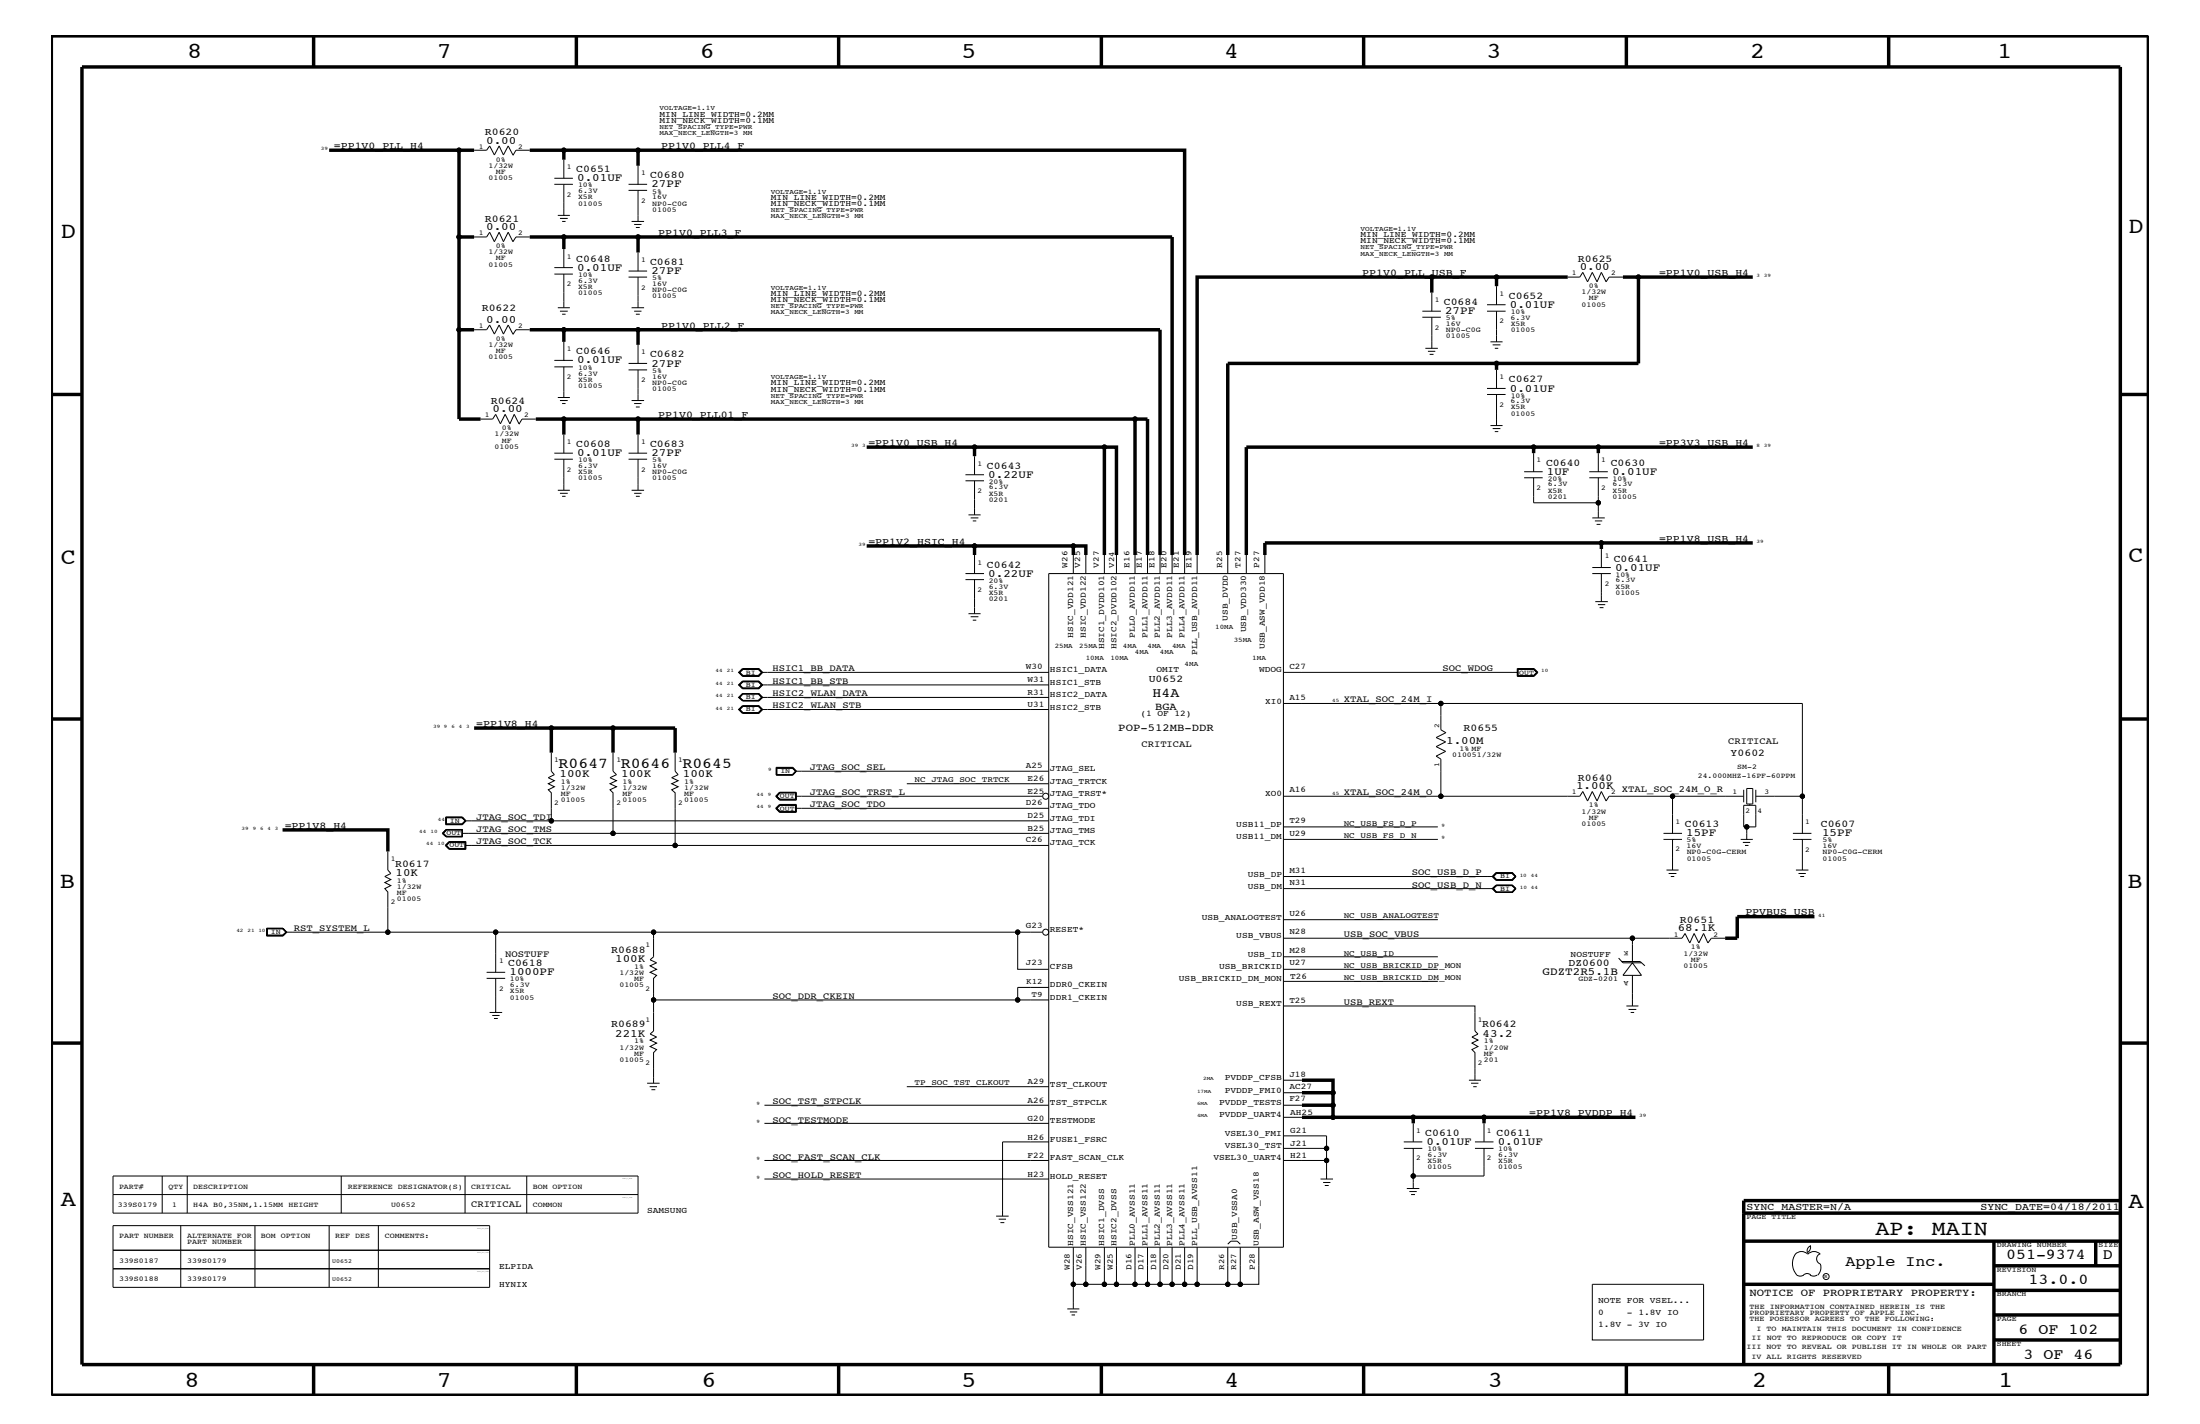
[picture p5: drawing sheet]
<svg xmlns="http://www.w3.org/2000/svg" width="432mm" height="279mm" viewBox="0 0 432 279" stroke-linecap="round" stroke-linejoin="round" font-family="sans-serif">
<g fill="none" stroke="#000" stroke-width=".2">
<path d="M93.1 29.5h2.4l.6-.9 .9 1.8 1-1.8 .8 1.8 .9-1.8 1 1.8M104 29.5h-2.7l-.6 1M108.8 36.2h3.6M108.8 35h3.6M110.7 31.3v3.7M110.7 36.2v6.1M123.4 36.2h3.6M123.4 37.4h3.6M125.2 32.5v3.7M125.2 37.4v6M93.1 46.5h2.4l.6-.9 .9 1.8 1-1.8 .8 1.8 .9-1.8 1 1.8 .6-.9h2.7M108.8 53.8h3.6"/>
<path d="M108.8 52.5h3.6M109.5 42.3h2.4M109.9 42.9h1.5M110.3 43.4h.7M110.7 48.9v3.6M110.7 53.8v6.6M123.4 53.2h3.6M123.4 54.4h3.6M124 43.4h2.4M124.5 44h1.4M124.8 44.6h.8M125.2 49.5v3.7"/>
<path d="M125.2 54.4v6M281 57.4v3.7M291.9 59.8h3.6M293.7 56.1v3.7M307.7 54.4h2.4l.6-1 .9 1.9 .9-1.9 1 1.9 .8-1.9 .9 1.9 .6-.9h2.7M93.1 64.7h2.4l.6-.9 .9 1.7 1-1.7 .8 1.7 .9-1.7 1 1.7M104 64.7h-2.7l-.6 .9M108.8 72h3.6M108.8 70.7h3.6M109.5 60.4h2.4M109.5 78h2.4M109.9 78.6h1.5"/>
<path d="M109.9 61.1h1.5M110.3 79.2h.7M110.3 61.7h.7M110.7 67.1v3.6M110.7 72v6M123.4 71.3h3.6M123.4 72.6h3.6M124 78.6h2.4M124 60.4h2.4M124.5 79.2h1.4M124.5 61.1h1.4M124.8 79.9h.8"/>
<path d="M124.8 61.7h.8M125.2 67.7v3.6M125.2 72.6v6M279.2 61.1h3.6M279.2 62.2h3.6M279.8 68.3h2.4M280.3 68.9h1.4M280.6 69.5h.8M281 62.2v6.1M291.9 61.1h3.6M291.9 77.4h3.6M291.9 76.2h3.6"/>
<path d="M292.5 67.1h2.4M293 67.7h1.5M293.4 68.3h.7M293.7 61.1v6M293.7 72.6v3.6M293.7 77.4v6.1M94.3 82.2h2.4l.6-.9 .9 1.9 1-1.9 .9 1.9 .8-1.9 1 1.9M105.2 82.2h-2.7l-.6 1M108.8 90.1h3.6M108.8 88.9h3.6M109.5 96.2h2.4M109.9 96.8h1.5"/>
<path d="M110.3 97.4h.7M110.7 85.3v3.6M110.7 90.1v6.1M123.4 88.9h3.6M123.4 90.1h3.6M124 96.2h2.4M124.5 96.8h1.4M124.8 97.4h.8M125.2 85.3v3.6M125.2 90.1v6.1M189.5 94.3h3.6M189.5 93.2h3.6"/>
<path d="M191.3 89.5v3.7M191.3 94.3v6.7M292.5 83.5h2.4M293 84.1h1.5M293.4 84.7h.7M299.1 93.7h3.7M299.1 92.6h3.7M301 88.9v3.7M301 93.7v5h12.7M311.9 93.7h3.7M311.9 92.6h3.7M313.7 88.9v3.7"/>
<path d="M313.7 93.7v7.9M189.5 113.7h3.6M189.5 112.5h3.6M190.1 101h2.4M190.5 101.6h1.5M190.9 102.2h.7M191.3 108.9v3.6M191.3 113.7v6.7M205.8 112.5h46.1v132.2h-46.1zM210.7 108.9v3.6M213.1 108.9v3.6M216.8 108.9v3.6"/>
<path d="M219.1 108.9v3.6M222.8 108.9v3.6M225.2 108.9v3.6M227.7 108.9v3.6M230.1 108.9v3.6M232.5 108.9v3.6M235 108.9v3.6M241 108.9v3.6M244.6 108.9v3.6M248.3 108.9v3.6M312.5 112.5h3.7M312.5 111.4h3.7"/>
<path d="M312.5 101.6h2.5M313 102.2h1.5M313.1 118h2.5M313.4 102.9h.7M313.6 118.6h1.5M314 119.2h.7M314.3 107.7v3.7M314.3 112.5v5.5M145 131.9l.7-.7h3.2l.8 .7-.8 .8h-3.2zM145 134.4l.7-.8h3.2l.8 .8-.8 .7h-3.2zM145 131.9l.8-.6h3.1l.7 .6-.7 .8h-3.1zM145.1 131.9l.7-.6h3.1l.6 .6-.6 .7h-3.1z"/>
<path d="M145.7 136.1h3.2l.8 .7-.8 .7h-3.2l-.7-.7zM145.7 138.4h3.2l.8 .8-.8 .8h-3.2l-.7-.8zM145.8 131.3h3.1l.5 .6h56.4M145.8 136.2h3.1l.5 .6h56.4M145.8 131.3l-.6 .6 .6 .6h3.1l.5-.6M145.8 133.7h3.1l.7 .7-.7 .7h-3.1M145.8 133.7l-.8 .7 .8 .7M145.8 133.7l-.7 .7 .7 .7M145.8 136.1h3.1l.7 .7-.7 .7h-3.1l-.8-.7zM145.8 136.2l-.7 .6 .7 .6M145.8 136.2l-.6 .6 .6 .6M145.8 138.5h3.1l.7 .7-.7 .7h-3.1"/>
<path d="M145.8 138.5l-.8 .7 .8 .7M145.8 138.5l-.7 .7 .7 .7M145.8 133.7h3.1l.6 .7-.6 .7h-3.1M145.8 136.2h3.1l.6 .6-.6 .6h-3.1M145.8 138.5h3.1l.6 .7-.6 .7h-3.1M149.4 134.4l-.5 .6h-3.1l-.6-.6 .6-.6h3.1l.5 .6h56.4M149.4 136.8l-.5 .6h-3.1M190.1 120.4h2.4M190.5 121h1.5M190.9 121.7h.7M205.8 139.2h-56.4l-.5-.6h-3.1l-.6 .6 .6 .6h3.1l.5-.6M251.9 138h30.9v5.2l1 .6"/>
<path d="M251.9 131.9h46.1M282.8 138h71v25.5M297.8 131.2h3.3l.8 .7-.8 .8h-3.3zM297.9 132.7v-1.4h3.1l.8 .6-.8 .8M297.9 131.3h3.1M298 131.3v1.2h3l.6-.6-.6-.6M301 131.3l.7 .6-.7 .7h-3.1M108.2 147.7v3.6l.6 .7-1.2 .6 1.2 .6-1.2 .6 1.2 .6-1.2 .6 .6 .6v5.5h97.6M120.3 147.7v3.6l.7 .7-1.3 .6 1.3 .6-1.3 .6 1.3 .6-1.3 .6 .6 .6v7.9h85.5M132.5 147.7v3.6l.6 .7-1.3 .6 1.3 .6-1.3 .6 1.3 .6-1.3 .6 .7 .6v10.3h73.3M152.2 156.2l.8-.7h3.3v1.5h-3.3zM152.3 150.6h3.3l.7 .7-.7 .8h-3.3z"/>
<path d="M152.4 152h3.1M152.4 150.7h3.1M152.4 158.6l.7-.6h3v1.3h-3zM152.5 150.7v1.3M153 157.8h3.3v1.6h-3.3l-.8-.8zM153 155.5l-.7 .7 .7 .7h3.2v-1.4M153.1 155.6l-.7 .6 .7 .6M153.1 158l-.6 .6 .6 .6h3M153.1 155.6l-.6 .6 .6 .6M153.1 155.6h3v1.2h-3M155.5 150.7l.7 .6-.7 .7M155.5 150.7l.6 .6"/>
<path d="M156.1 151.3l-.6 .7M156.1 158.6h49.7M156.1 151.3h49.7M156.1 156.2h48.5M156.2 159.4v-1.5h-3.2l-.7 .7 .7 .8M156.3 151.3l-.8 .8M156.3 151.3l-.8-.7h-3.1v1.5M178 153.8h27.8M251.9 156.2h30.9M283.7 143.8l-1.8 .9 1.8 .9-1.8 .9 1.8 .9-1.8 1 .9 .5v7.3h27.3l.6-.9 .9 1.9 .9-1.9 1 1.9 .8-1.9 .9 1.9 .6-1h26.4M328.3 156.2v7.3M342.2 158h2.4v4.2h-2.4z"/>
<path d="M342.2 155v2.4M342.8 154.7h1.2v3.1h-1.2zM343.4 157.8v.2M344.6 155v2.4M344.6 156.2h9.2M76.1 167.1v3.6l.6 .7-1.2 .6 1.2 .6-1.2 .6 1.2 .6-1.2 .6 .6 .6v7.9h21.2M87.4 165.9l.7-.8h3.3v1.5h-3.3zM87.5 165.9l.6-.7h3.3v1.4h-3.3zM87.5 160.3h3.3l.6 .8-.6 .7h-3.3zM87.6 162.8l-.8 .7 .8 .7M87.6 162.8l-.7 .7 .7 .7M87.6 162.8h3.2v1.4h-3.2"/>
<path d="M87.6 162.8l-.6 .7 .6 .6M87.6 160.5h3.1l.6 .6-.6 .5h-3.1zM87.6 162.8h3.1v1.3h-3.1M88.2 165.2l-.6 .7 .6 .7M90.7 160.4h-3.1v1.3h3.1M90.7 160.4l.7 .7-.7 .6M90.7 160.4l.7 .7M90.7 163.5h29.6M91.3 165.9h41.2M91.3 161.1h16.9M91.3 165.2v1.4M91.3 165.3h-3.1l-.6 .6 .6 .6h3.1"/>
<path d="M91.4 161.1l-.7 .6M251.9 172h41.2M251.9 164.7h30.3M251.9 174.4h41.2M251.9 162.2h30.3M293 172l.7-.7h3.1l.7 .7-.7 .7h-3.1zM293.1 172l.6-.6h3.1l.6 .6-.6 .6h-3.1zM293.6 171.2h3.2l.7 .8M293.6 171.2h3.3l.6 .8M293.6 173.7h3.2l.7 .7M293.6 173.7h3.3l.6 .7M293.6 171.2l-.6 .8 .6 .7h3.2l.7-.7"/>
<path d="M293.6 171.2l-.7 .8 .7 .7h3.3l.6-.7M293.6 173.7l-.7 .7 .7 .7M293.6 173.7l-.6 .7 .6 .7M293.7 173.8h3.1l.6 .6-.6 .6h-3.1M293.7 173.8l-.7 .6 .7 .6M293.7 173.8l-.6 .6 .6 .6M293.7 173.8h3.1l.7 .6-.7 .6h-3.1M297.5 174.4l-.7 .7h-3.2M297.5 174.4l-.6 .7h-3.3M326.5 164.7h3.6M326.5 163.5h3.6M327.1 170.7h2.4"/>
<path d="M327.5 171.4h1.5M327.9 172h.7M328.3 164.7v6M341.7 164.7h2.3M342.1 165.3h1.4M342.5 165.9h.7M342.8 162.2v2.5M351.9 164.7h3.6M351.9 163.5h3.6M352.5 170.7h2.4M353 171.4h1.4M353.3 172h.8"/>
<path d="M353.8 164.7v6M52.3 182.1h3.2l.8 .8-.8 .8h-3.2zM52.4 182.2h3.1l.6 .7-.6 .6h-3.1zM52.5 182.2v1.3M55.5 182.2l.6 .7M55.5 182.1l.7 .8-.7 .7h-3.2M56.1 182.9h20M56.1 182.9l-.6 .6M95.5 190.8h3.7M95.5 192h3.7M96.1 198.7h2.5M96.6 199.2h1.4"/>
<path d="M96.9 199.8h.8M97.3 192v6.7M128.3 196.2h77.5M128.3 182.9h-31v7.9M199.7 182.9h-71.4v4.8l-.7 .6 1.3 .6-1.3 .6 1.3 .7-1.3 .6 1.3 .6-.6 .6v10.3l-.7 .6 1.3 .6-1.3 .6 1.3 .6-1.3 .6 1.3 .6-.6 .6v6M204.6 182.9h-4.9v7.3h6.1M205.8 193.7h-6.1v2.5M251.9 197.4h37.6v4.9l.6 .6-1.2 .6 1.2 .6-1.2 .6 1.2 .6-1.2 .6 .6 .6v5.4M251.9 184.1h68.5M251.9 187.7h30.3M251.9 192.6h30.3M251.9 190.2h30.3"/>
<path d="M251.9 180.4h30.3M317.7 188l.8 .9h3.7M318.3 188.7h3.6l1 .8M319.2 197.4h2.4M319.6 198.1h1.6M320.1 198.7h.6M320.4 191.4v6M320.4 188.9l1.8 2.5h-3.7zM338.6 184.1h-2.7l-.7 .9-.8-1.8-1 1.8-.9-1.8-.8 1.8-1-1.8-.6 .9h-9.7v4.6M127 212.5h2.5M127.5 213.2h1.5M127.9 213.8h.7"/>
<path d="M150 216.9h55.8M178 213.2h27.8M251.9 211.9h3.6M251.9 216.9h3.6M251.9 214.4h3.6M251.9 219.2h3.6M288.3 211.9h2.4M288.7 212.5h1.5M289.2 213.2h.6M22.2 234.4h103M22.2 230.7h103v7.3h-103zM31.8 230.7v7.3"/>
<path d="M36.7 230.7v7.3M67 230.7v7.3M91.3 230.7v7.3M103.4 230.7v7.3M150 220.4h55.8M150 231.3h55.8M150 227.7h55.8M195.5 238.6h2.5M196 239.2h1.5M196.4 239.9h.7M205.8 224.1h-9v14.5M251.9 227.7h8.5v3.6"/>
<path d="M251.9 225.3h8.5v2.4M251.9 222.9h8.5v2.4M259.2 231.3h2.4M259.7 232h1.4M260 232.6h.8M275.5 225.3h3.7M275.5 224.1h3.7M276.1 233.2h2.5M276.6 233.8h1.5M277 234.4h.7M277.4 220.4v3.7M277.4 225.3v7.9"/>
<path d="M289.5 225.3h3.6M289.5 224.1h3.6M291.3 220.4v3.7M291.3 225.3v5.4h-13.9M22.2 240.5h73.9v12.1h-73.9zM22.2 248.9h73.9M22.2 245.3h73.9M35.5 240.5v12.1M50 240.5v12.1M64.6 240.5v12.1M74.3 240.5v12.1M209.5 256.8h2.3"/>
<path d="M210 257.4h1.4M210.3 258h.7M210.7 244.7v12.1M213.1 244.7v7.3h-2.4M213.1 252h3.7M216.8 244.7v7.3h2.3v-7.3M222.8 244.7v7.3h-3.7M222.8 252h2.4M225.2 244.7v7.3h2.5v-7.3M227.7 252h2.4M230.1 244.7v7.3h2.4v-7.3M232.5 252h2.5"/>
<path d="M235 244.7v7.3h6v-7.3M241 244.1l.6-.6h1.2l.6 .6M243.4 244.7v7.3h-2.4M247.1 244.7v7.3h-3.7M312.5 252h21.9v10.9h-21.9zM352.4 246.1a1.72 1.72 0 0 1 2.4 0 1.69 1.69 0 0 1 2.5 0M352.4 246a3.3 3.3 0 0 0 .3 4.1M352.6 250.2l.7 .2 .7-.2M354 250.2l.7-.3 .7 .3M355.3 250.2l.7 .2 .7-.2M355.3 244.4l.1 .3a1.18 1.18 0 0 1-.6 1M355.4 244.4a.99 .99 0 0 0-.6 1.4"/>
<path d="M357.2 246a1.04 1.04 0 0 0-.6 1 1.04 1.04 0 0 0 .6 1l.2 .7a2.11 2.11 0 0 1-.6 1.5"/>
<circle cx="90.1" cy="29.5" r=".42"/>
<circle cx="110.7" cy="29.5" r=".42"/>
<circle cx="125.2" cy="29.5" r=".42"/>
<circle cx="90.1" cy="46.5" r=".42"/>
<circle cx="110.7" cy="46.5" r=".42"/>
<circle cx="125.2" cy="46.5" r=".42"/>
<circle cx="281" cy="54.4" r=".42"/>
<circle cx="293.7" cy="54.4" r=".42"/>
<circle cx="321.6" cy="54.4" r=".42"/>
<circle cx="90.1" cy="64.7" r=".42"/>
<circle cx="110.7" cy="64.7" r=".42"/>
<circle cx="125.2" cy="64.7" r=".42"/>
<circle cx="293.7" cy="71.3" r=".42"/>
<circle cx="110.7" cy="82.2" r=".42"/>
<circle cx="125.2" cy="82.2" r=".42"/>
<circle cx="191.3" cy="87.7" r=".42"/>
<circle cx="216.8" cy="87.7" r=".42"/>
<circle cx="222.8" cy="82.2" r=".42"/>
<circle cx="301" cy="87.7" r=".42"/>
<circle cx="313.7" cy="87.7" r=".42"/>
<circle cx="313.7" cy="98.7" r=".42"/>
<circle cx="191.3" cy="107.1" r=".42"/>
<circle cx="210.7" cy="107.1" r=".42"/>
<circle cx="314.3" cy="106.5" r=".42"/>
<circle cx="282.8" cy="138" r=".42"/>
<circle cx="108.2" cy="142.9" r=".42"/>
<circle cx="120.3" cy="142.9" r=".42"/>
<circle cx="205.2" cy="156.2" r=".59"/>
<circle cx="282.8" cy="156.2" r=".42"/>
<circle cx="328.3" cy="156.2" r=".42"/>
<circle cx="353.8" cy="156.2" r=".42"/>
<circle cx="108.2" cy="161.1" r=".42"/>
<circle cx="120.3" cy="163.5" r=".42"/>
<circle cx="132.5" cy="165.9" r=".42"/>
<circle cx="342.8" cy="162.2" r=".42"/>
<circle cx="76.1" cy="182.9" r=".42"/>
<circle cx="97.3" cy="182.9" r=".42"/>
<circle cx="128.3" cy="182.9" r=".42"/>
<circle cx="128.3" cy="196.2" r=".42"/>
<circle cx="199.7" cy="182.9" r=".42"/>
<circle cx="199.7" cy="196.2" r=".42"/>
<circle cx="205.2" cy="182.9" r=".59"/>
<circle cx="320.4" cy="184.1" r=".42"/>
<circle cx="261.6" cy="216.9" r=".42"/>
<circle cx="261.6" cy="214.4" r=".42"/>
<circle cx="261.6" cy="219.2" r=".42"/>
<circle cx="277.4" cy="219.2" r=".42"/>
<circle cx="291.3" cy="219.2" r=".42"/>
<circle cx="260.4" cy="225.3" r=".42"/>
<circle cx="260.4" cy="227.7" r=".42"/>
<circle cx="277.4" cy="230.7" r=".42"/>
<circle cx="210.7" cy="252" r=".42"/>
<circle cx="213.1" cy="252" r=".42"/>
<circle cx="216.8" cy="252" r=".42"/>
<circle cx="219.1" cy="252" r=".42"/>
<circle cx="222.8" cy="252" r=".42"/>
<circle cx="225.2" cy="252" r=".42"/>
<circle cx="227.7" cy="252" r=".42"/>
<circle cx="230.1" cy="252" r=".42"/>
<circle cx="232.5" cy="252" r=".42"/>
<circle cx="235" cy="252" r=".42"/>
<circle cx="241" cy="252" r=".42"/>
<circle cx="243.4" cy="252" r=".42"/>
<circle cx="358.4" cy="250.5" r=".59"/>
</g>
<g fill="none" stroke="#000" stroke-width=".68" stroke-linecap="butt">
<path d="M10.1 7h411.6v266.8h-411.6zM16.1 13.1h400.1v254.6h-400.1zM61.6 7v6.1M113.1 7v6.1M164.6 7v6.1M216.2 7v6.1M267.6 7v6.1M319.2 7v6.1M370.7 7v6.1M64.6 29.5h28.5M90.1 29.5v17h3M104 29.5h6.7"/>
<path d="M110.7 31.3v-1.8h14.5v3M125.2 29.5h107.3v79.4M90.1 46.5v18.2h3M104 46.5h6.7M110.7 46.5v2.4M110.7 46.5h14.5v3M125.2 46.5h104.9v62.4M281 54.4h-46v54.5M293.7 54.4h-12.7v3M307.7 54.4h-14v1.7M318.5 54.4h3.1M344 54.4h-22.4v16.9h-27.9v1.3"/>
<path d="M10.1 77.4h6M90.1 64.7v17.5h4.2M104 64.7h6.7M110.7 64.7v2.4M110.7 64.7h14.5v3M125.2 64.7h102.5v44.2M293.7 71.3h-52.7v37.6M416.2 77.4h5.5M105.2 82.2h5.5v3.1M110.7 82.2h14.5M170.1 87.7h21.2v1.8M191.3 87.7h25.5"/>
<path d="M222.8 82.2h-97.6v3.1M301 87.7h-56.4v21.2M313.7 87.7h-12.7v1.2M344 87.7h-30.3v1.2M170.1 107.1h21.2v1.8M191.3 107.1h19.4M210.7 108.9v-1.8h2.4v1.8M216.8 108.9v-21.2h2.3v21.2M222.8 108.9v-26.7h2.4v26.7M314.3 106.5v1.2M344 106.5h-95.7v2.4M10.1 141.1h6"/>
<path d="M93.1 142.9h15.1v4.8M108.2 142.9h12.1v4.8M120.3 142.9h12.2v4.8M416.2 141.1h5.5M55.5 162.8h20.6v4.3M356.1 179.9h-15.1v4.2h-2.4M10.1 204.7h6M255.5 216.9h6.1v2.3M255.5 214.4h6.1v2.5M255.5 219.2h65.5M255.5 211.9h6.1v2.5M277.4 219.2v1.2"/>
<path d="M291.3 219.2v1.2M416.2 204.7h5.5M342.2 238h74M416.2 235.6h-74v32.1M342.2 252h49.2M342.2 243.5h74M391.4 248.4h24.8M391.4 243.5v24.2M391.4 258h24.8M391.4 253.2h24.8M411.3 243.5v4.9M61.6 267.7v6.1"/>
<path d="M113.1 267.7v6.1M164.6 267.7v6.1M216.2 268v5.8M267.6 267.7v6.1M319.2 267.7v6.1M370.7 267.7v6.1M391.4 262.9h24.8"/>
</g>
<g fill="#000">
<circle cx="90.1" cy="29.5" r=".42"/>
<circle cx="110.7" cy="29.5" r=".42"/>
<circle cx="125.2" cy="29.5" r=".42"/>
<circle cx="90.1" cy="46.5" r=".42"/>
<circle cx="110.7" cy="46.5" r=".42"/>
<circle cx="125.2" cy="46.5" r=".42"/>
<circle cx="281" cy="54.4" r=".42"/>
<circle cx="293.7" cy="54.4" r=".42"/>
<circle cx="321.6" cy="54.4" r=".42"/>
<circle cx="90.1" cy="64.7" r=".42"/>
<circle cx="110.7" cy="64.7" r=".42"/>
<circle cx="125.2" cy="64.7" r=".42"/>
<circle cx="293.7" cy="71.3" r=".42"/>
<circle cx="110.7" cy="82.2" r=".42"/>
<circle cx="125.2" cy="82.2" r=".42"/>
<circle cx="191.3" cy="87.7" r=".42"/>
<circle cx="216.7" cy="87.7" r=".42"/>
<circle cx="222.8" cy="82.2" r=".42"/>
<circle cx="301" cy="87.7" r=".42"/>
<circle cx="313.7" cy="87.7" r=".42"/>
<circle cx="313.7" cy="98.7" r=".42"/>
<circle cx="191.3" cy="107.1" r=".42"/>
<circle cx="210.7" cy="107.1" r=".42"/>
<circle cx="314.3" cy="106.5" r=".42"/>
<circle cx="282.8" cy="138" r=".42"/>
<circle cx="108.2" cy="142.9" r=".42"/>
<circle cx="120.3" cy="142.9" r=".42"/>
<circle cx="282.8" cy="156.2" r=".42"/>
<circle cx="328.3" cy="156.2" r=".42"/>
<circle cx="353.7" cy="156.2" r=".42"/>
<circle cx="108.2" cy="161.1" r=".42"/>
<circle cx="120.3" cy="163.5" r=".42"/>
<circle cx="132.5" cy="165.9" r=".42"/>
<circle cx="342.8" cy="162.2" r=".42"/>
<circle cx="76.1" cy="182.9" r=".42"/>
<circle cx="97.3" cy="182.9" r=".42"/>
<circle cx="128.3" cy="196.2" r=".42"/>
<circle cx="128.3" cy="182.9" r=".42"/>
<circle cx="199.7" cy="182.9" r=".42"/>
<circle cx="199.7" cy="196.2" r=".42"/>
<circle cx="320.4" cy="184.1" r=".42"/>
<circle cx="261.6" cy="219.2" r=".42"/>
<circle cx="261.6" cy="216.9" r=".42"/>
<circle cx="261.6" cy="214.4" r=".42"/>
<circle cx="277.4" cy="219.2" r=".42"/>
<circle cx="291.3" cy="219.2" r=".42"/>
<circle cx="260.3" cy="225.3" r=".42"/>
<circle cx="260.3" cy="227.7" r=".42"/>
<circle cx="277.4" cy="230.7" r=".42"/>
<circle cx="210.7" cy="252" r=".42"/>
<circle cx="213.1" cy="252" r=".42"/>
<circle cx="216.7" cy="252" r=".42"/>
<circle cx="219.1" cy="252" r=".42"/>
<circle cx="222.8" cy="252" r=".42"/>
<circle cx="225.2" cy="252" r=".42"/>
<circle cx="227.7" cy="252" r=".42"/>
<circle cx="230" cy="252" r=".42"/>
<circle cx="232.5" cy="252" r=".42"/>
<circle cx="234.9" cy="252" r=".42"/>
<circle cx="241" cy="252" r=".42"/>
<circle cx="243.4" cy="252" r=".42"/>
</g>
<g font-size="4.5">
<text x="36.7" y="11.5">8</text>
<text x="85.8" y="11.5">7</text>
<text x="137.3" y="11.5">6</text>
<text x="188.7" y="11.5">5</text>
<text x="240.3" y="11.5">4</text>
<text x="291.8" y="11.5">3</text>
<text x="343.5" y="11.5">2</text>
<text x="392" y="11.5">1</text>
<text x="11.9" y="46.8">D</text>
<text x="417.7" y="45.7">D</text>
<text x="11.9" y="110.6">C</text>
<text x="417.7" y="110.3">C</text>
<text x="11.8" y="174.3">B</text>
<text x="417.6" y="174.2">B</text>
<text x="11.9" y="236.7">A</text>
<text x="417.7" y="237.1">A</text>
<text x="36.2" y="272.1">8</text>
<text x="85.8" y="272.1">7</text>
<text x="137.7" y="272.1">6</text>
<text x="188.7" y="272.1">5</text>
<text x="240.4" y="272.1">4</text>
<text x="292" y="272.1">3</text>
<text x="343.9" y="272.1">2</text>
<text x="392.2" y="272.1">1</text>
</g>
<text font-size="4.1" x="368.1" y="242.3">AP: MAIN</text>
<g font-size="3">
<text x="109.6" y="150.7">R0647</text>
<text x="121.8" y="150.7">R0646</text>
<text x="133.9" y="150.7">R0645</text>
<text x="362.2" y="248.4">Apple Inc.</text>
<text x="393.7" y="247.1">051-9374</text>
<text x="398.1" y="252">13.0.0</text>
<text x="412.7" y="247.1">D</text>
<text x="396.2" y="261.6">6 OF 102</text>
<text x="397.2" y="266.6">3 OF 46</text>
</g>
<text font-size="2.6" x="226.2" y="136.8">H4A</text>
<g font-size="2.2">
<text x="95.4" y="28.2">0.00</text>
<text x="113.3" y="35.6">0.01UF</text>
<text x="127.8" y="36.8">27PF</text>
<text x="95.4" y="45.2">0.00</text>
<text x="113.3" y="53.2">0.01UF</text>
<text x="127.8" y="53.8">27PF</text>
<text x="310" y="53">0.00</text>
<text x="95.4" y="63.4">0.00</text>
<text x="283.6" y="61.7">27PF</text>
<text x="296.3" y="60.4">0.01UF</text>
<text x="113.3" y="71.3">0.01UF</text>
<text x="127.8" y="72">27PF</text>
<text x="296.3" y="76.8">0.01UF</text>
<text x="96.7" y="80.9">0.00</text>
<text x="113.3" y="89.5">0.01UF</text>
<text x="127.8" y="89.5">27PF</text>
<text x="194" y="93.8">0.22UF</text>
<text x="303.6" y="93.2">1UF</text>
<text x="316.4" y="93.2">0.01UF</text>
<text x="194" y="113.1">0.22UF</text>
<text x="317" y="112">0.01UF</text>
<text x="283.8" y="146">1.00M</text>
<text x="109.8" y="152.4">100K</text>
<text x="121.9" y="152.4">100K</text>
<text x="134" y="152.4">100K</text>
<text x="309.3" y="154.9">1.00K</text>
<text x="331" y="164.1">15PF</text>
<text x="357.6" y="164.1">15PF</text>
<text x="77.6" y="171.8">10K</text>
<text x="329.3" y="182.7">68.1K</text>
<text x="100" y="191.4">1000PF</text>
<text x="120.7" y="188.8">100K</text>
<text x="302.8" y="191.2">GDZT2R5.1B</text>
<text x="120.7" y="203.4">221K</text>
<text x="291" y="203.4">43.2</text>
<text x="280" y="224.7">0.01UF</text>
<text x="294" y="224.7">0.01UF</text>
</g>
<g font-size="2.1">
<text x="219.5" y="143.4">POP-512MB-DDR</text>
<text x="226.7" y="139.2">BGA</text>
<text x="343.4" y="254.4">NOTICE OF PROPRIETARY PROPERTY:</text>
</g>
<g font-size="2">
<text x="65.5" y="29.3">=PP1V0_PLL_H4</text>
<text x="95.2" y="26.5">R0620</text>
<text x="129.8" y="29.3">PP1V0_PLL4_F</text>
<text x="113.1" y="33.7">C0651</text>
<text x="127.6" y="35">C0680</text>
<text x="95.2" y="43.5">R0621</text>
<text x="129.2" y="46.3">PP1V0_PLL3_F</text>
<text x="113.1" y="51.3">C0648</text>
<text x="127.6" y="51.9">C0681</text>
<text x="309.7" y="51.3">R0625</text>
<text x="267.4" y="54.1">PP1V0_PLL_USB_F</text>
<text x="283.4" y="59.8">C0684</text>
<text x="296.2" y="58.6">C0652</text>
<text x="325.6" y="54.1">=PP1V0_USB_H4</text>
<text x="94.6" y="61.1">R0622</text>
<text x="129.8" y="64.5">PP1V0_PLL2_F</text>
<text x="113.1" y="69.5">C0646</text>
<text x="127.6" y="70.1">C0682</text>
<text x="296.2" y="75">C0627</text>
<text x="96.4" y="79.2">R0624</text>
<text x="129.2" y="82">PP1V0_PLL01_F</text>
<text x="113.1" y="87.7">C0608</text>
<text x="127.6" y="87.7">C0683</text>
<text x="170.4" y="87.5">=PP1V0_USB_H4</text>
<text x="325.6" y="87.5">=PP3V3_USB_H4</text>
<text x="193.7" y="92">C0643</text>
<text x="303.4" y="91.4">C0640</text>
<text x="316.1" y="91.4">C0630</text>
<text x="170.4" y="106.9">=PP1V2_HSIC_H4</text>
<text x="325.6" y="106.3">=PP1V8_USB_H4</text>
<text x="193.7" y="111.4">C0642</text>
<text x="316.7" y="110.2">C0641</text>
<text x="225.5" y="133.8">U0652</text>
<text x="93.5" y="142.6">=PP1V8_H4</text>
<text x="287.3" y="143.5">R0655</text>
<text x="339.7" y="148.3">Y0602</text>
<text x="309.7" y="153.2">R0640</text>
<text x="55.9" y="162.7">=PP1V8_H4</text>
<text x="330.7" y="162.2">C0613</text>
<text x="357.4" y="162.2">C0607</text>
<text x="77.6" y="170">R0617</text>
<text x="342.6" y="179.6">PPVBUS_USB</text>
<text x="329.7" y="181">R0651</text>
<text x="99.7" y="189.5">C0618</text>
<text x="120" y="187">R0688</text>
<text x="307.8" y="189.5">DZ0600</text>
<text x="120" y="201.5">R0689</text>
<text x="290.9" y="201.5">R0642</text>
<text x="300.1" y="219">=PP1V8_PVDDP_H4</text>
<text x="279.7" y="222.9">C0610</text>
<text x="293.7" y="222.9">C0611</text>
<text x="342.8" y="237.4">SYNC_MASTER=N/A</text>
<text x="388.7" y="237.4">SYNC_DATE=04/18/2011</text>
</g>
<g font-size="1.9">
<text x="151.6" y="131.7">HSIC1_BB_DATA</text>
<text x="283.1" y="131.7">SOC_WDOG</text>
<text x="151.6" y="134.1">HSIC1_BB_STB</text>
<text x="151.6" y="136.6">HSIC2_WLAN_DATA</text>
<text x="263.7" y="137.8">XTAL_SOC_24M_I</text>
<text x="151.6" y="139">HSIC2_WLAN_STB</text>
<text x="224" y="146.5">CRITICAL</text>
<text x="339.2" y="145.9">CRITICAL</text>
<text x="158.9" y="151.1">JTAG_SOC_SEL</text>
<text x="158.9" y="156">JTAG_SOC_TRST_L</text>
<text x="263.7" y="156">XTAL_SOC_24M_O</text>
<text x="318.3" y="155.4">XTAL_SOC_24M_O_R</text>
<text x="93.5" y="160.8">JTAG_SOC_TDI</text>
<text x="158.9" y="158.4">JTAG_SOC_TDO</text>
<text x="93.5" y="163.3">JTAG_SOC_TMS</text>
<text x="93.5" y="165.6">JTAG_SOC_TCK</text>
<text x="277.1" y="171.7">SOC_USB_D_P</text>
<text x="277.1" y="174.2">SOC_USB_D_N</text>
<text x="57.7" y="182.7">RST_SYSTEM_L</text>
<text x="263.7" y="183.8">USB_SOC_VBUS</text>
<text x="99.1" y="187.7">NOSTUFF</text>
<text x="151.6" y="195.9">SOC_DDR_CKEIN</text>
<text x="263.7" y="197.2">USB_REXT</text>
<text x="151.6" y="220.2">SOC_TESTMODE</text>
<text x="151.6" y="216.6">SOC_TST_STPCLK</text>
<text x="151.6" y="227.5">SOC_FAST_SCAN_CLK</text>
<text x="151.6" y="231.1">SOC_HOLD_RESET</text>
<text x="92.5" y="236.8">CRITICAL</text>
</g>
<g font-size="1.7">
<text x="129.5" y="22.9">MIN_LINE_WIDTH=0.2MM</text>
<text x="129.5" y="24.1">MIN_NECK_WIDTH=0.1MM</text>
<text x="151.3" y="40.4">MIN_NECK_WIDTH=0.1MM</text>
<text x="151.3" y="39.2">MIN_LINE_WIDTH=0.2MM</text>
<text x="267" y="47.7">MIN_NECK_WIDTH=0.1MM</text>
<text x="267" y="46.5">MIN_LINE_WIDTH=0.2MM</text>
<text x="151.3" y="59.2">MIN_NECK_WIDTH=0.1MM</text>
<text x="151.3" y="58">MIN_LINE_WIDTH=0.2MM</text>
<text x="151.3" y="75.6">MIN_LINE_WIDTH=0.2MM</text>
<text x="151.3" y="76.8">MIN_NECK_WIDTH=0.1MM</text>
<text x="209.5" y="111.4" transform="rotate(-90 209.5 111.4)">W26</text>
<text x="212" y="111.4" transform="rotate(-90 212 111.4)">V25</text>
<text x="215.6" y="111.4" transform="rotate(-90 215.6 111.4)">V27</text>
<text x="221.7" y="111.4" transform="rotate(-90 221.7 111.4)">E16</text>
<text x="224.1" y="111.4" transform="rotate(-90 224.1 111.4)">E17</text>
<text x="226.6" y="111.4" transform="rotate(-90 226.6 111.4)">E18</text>
<text x="228.9" y="111.4" transform="rotate(-90 228.9 111.4)">E20</text>
<text x="231.4" y="111.4" transform="rotate(-90 231.4 111.4)">E21</text>
<text x="233.8" y="111.4" transform="rotate(-90 233.8 111.4)">E19</text>
<text x="239.9" y="111.4" transform="rotate(-90 239.9 111.4)">R25</text>
<text x="243.5" y="111.4" transform="rotate(-90 243.5 111.4)">T27</text>
<text x="247.1" y="111.4" transform="rotate(-90 247.1 111.4)">P27</text>
<text x="210.7" y="125.2" transform="rotate(-90 210.7 125.2)">HSIC_VDD121</text>
<text x="213.1" y="125.2" transform="rotate(-90 213.1 125.2)">HSIC_VDD122</text>
<text x="222.8" y="125.2" transform="rotate(-90 222.8 125.2)">PLL0_AVDD11</text>
<text x="225.2" y="125.2" transform="rotate(-90 225.2 125.2)">PLL1_AVDD11</text>
<text x="227.7" y="125.2" transform="rotate(-90 227.7 125.2)">PLL2_AVDD11</text>
<text x="230" y="125.2" transform="rotate(-90 230 125.2)">PLL3_AVDD11</text>
<text x="232.5" y="125.2" transform="rotate(-90 232.5 125.2)">PLL4_AVDD11</text>
<text x="241" y="121.8" transform="rotate(-90 241 121.8)">USB_DVDD</text>
<text x="244.6" y="124.1" transform="rotate(-90 244.6 124.1)">USB_VDD330</text>
<text x="201.3" y="131.3">W30</text>
<text x="206.1" y="131.9">HSIC1_DATA</text>
<text x="216.7" y="127.4" transform="rotate(-90 216.7 127.4)">HSIC1_DVDD101</text>
<text x="219.1" y="127.4" transform="rotate(-90 219.1 127.4)">HSIC2_DVDD102</text>
<text x="227" y="131.9">OMIT</text>
<text x="234.9" y="128.6" transform="rotate(-90 234.9 128.6)">PLL_USB_AVDD11</text>
<text x="247.1" y="131.9">WDOG</text>
<text x="248.2" y="127.4" transform="rotate(-90 248.2 127.4)">USB_ASW_VDD18</text>
<text x="253.1" y="131.3">C27</text>
<text x="201.7" y="133.9">W31</text>
<text x="201.7" y="136.3">R31</text>
<text x="206.1" y="136.8">HSIC2_DATA</text>
<text x="206.1" y="134.4">HSIC1_STB</text>
<text x="253.1" y="137.3">A15</text>
<text x="201.7" y="138.7">U31</text>
<text x="206.1" y="139.2">HSIC2_STB</text>
<text x="223.8" y="140.4">(1 OF 12)</text>
<text x="248.3" y="138">XI0</text>
<text x="201.3" y="150.7">A25</text>
<text x="201.7" y="153.3">E26</text>
<text x="201.7" y="155.7">E25</text>
<text x="206.1" y="153.8">JTAG_TRTCK</text>
<text x="206.1" y="151.3">JTAG_SEL</text>
<text x="253.1" y="155.5">A16</text>
<text x="201.3" y="157.9">D26</text>
<text x="201.7" y="160.6">D25</text>
<text x="206.1" y="156.2">JTAG_TRST*</text>
<text x="206.1" y="158.6">JTAG_TDO</text>
<text x="206.1" y="161.1">JTAG_TDI</text>
<text x="248.3" y="156.2">XO0</text>
<text x="253.1" y="161.6">T29</text>
<text x="201.3" y="165.2">C26</text>
<text x="201.7" y="163">B25</text>
<text x="206.1" y="163.5">JTAG_TMS</text>
<text x="206.1" y="165.9">JTAG_TCK</text>
<text x="242.7" y="162.2">USB11_DP</text>
<text x="242.7" y="164.7">USB11_DM</text>
<text x="253.1" y="163.9">U29</text>
<text x="244.9" y="172">USB_DP</text>
<text x="253.1" y="171.2">M31</text>
<text x="253.1" y="173.7">N31</text>
<text x="244.9" y="174.4">USB_DM</text>
<text x="253.1" y="179.7">U26</text>
<text x="201.3" y="182.1">G23</text>
<text x="206.1" y="182.9">RESET*</text>
<text x="235.9" y="180.5">USB_ANALOGTEST</text>
<text x="242.7" y="184.1">USB_VBUS</text>
<text x="253.1" y="183.3">N28</text>
<text x="201.3" y="189.4">J23</text>
<text x="206.1" y="190.2">CFSB</text>
<text x="239.3" y="190.2">USB_BRICKID</text>
<text x="244.9" y="187.7">USB_ID</text>
<text x="253.1" y="189.4">U27</text>
<text x="253.1" y="187">M28</text>
<text x="308.3" y="187.7">NOSTUFF</text>
<text x="206.1" y="196.2">DDR1_CKEIN</text>
<text x="206.1" y="193.7">DDR0_CKEIN</text>
<text x="231.4" y="192.6">USB_BRICKID_DM_MON</text>
<text x="242.7" y="197.4">USB_REXT</text>
<text x="253.1" y="196.7">T25</text>
<text x="253.2" y="192.1">T26</text>
<text x="201.7" y="212.7">A29</text>
<text x="206.1" y="213.2">TST_CLKOUT</text>
<text x="240.4" y="214.4">PVDDP_FMI0</text>
<text x="240.4" y="211.9">PVDDP_CFSB</text>
<text x="253.1" y="211.3">J18</text>
<text x="253.1" y="213.6">AC27</text>
<text x="201.7" y="216.4">A26</text>
<text x="201.7" y="220">G20</text>
<text x="206.1" y="216.9">TST_STPCLK</text>
<text x="206.1" y="220.4">TESTMODE</text>
<text x="239.3" y="219.2">PVDDP_UART4</text>
<text x="239.3" y="216.9">PVDDP_TESTS</text>
<text x="253.1" y="216.1">F27</text>
<text x="253.2" y="218.7">AH25</text>
<text x="201.7" y="223.6">H26</text>
<text x="201.7" y="227.3">F22</text>
<text x="206.1" y="227.7">FAST_SCAN_CLK</text>
<text x="206.1" y="224.1">FUSE1_FSRC</text>
<text x="238.2" y="227.7">VSEL30_UART4</text>
<text x="240.4" y="225.3">VSEL30_TST</text>
<text x="240.4" y="222.9">VSEL30_FMI</text>
<text x="253.2" y="227.3">H21</text>
<text x="253.2" y="224.8">J21</text>
<text x="253.2" y="222.4">G21</text>
<text x="201.7" y="230.9">H23</text>
<text x="206.1" y="231.3">HOLD_RESET</text>
<text x="127" y="238">SAMSUNG</text>
<text x="210.7" y="244.5" transform="rotate(-90 210.7 244.5)">HSIC_VSS121</text>
<text x="213.1" y="244.5" transform="rotate(-90 213.1 244.5)">HSIC_VSS122</text>
<text x="216.7" y="244.5" transform="rotate(-90 216.7 244.5)">HSIC1_DVSS</text>
<text x="219.1" y="244.5" transform="rotate(-90 219.1 244.5)">HSIC2_DVSS</text>
<text x="222.8" y="244.5" transform="rotate(-90 222.8 244.5)">PLL0_AVSS11</text>
<text x="225.2" y="244.5" transform="rotate(-90 225.2 244.5)">PLL1_AVSS11</text>
<text x="227.7" y="244.5" transform="rotate(-90 227.7 244.5)">PLL2_AVSS11</text>
<text x="230" y="244.5" transform="rotate(-90 230 244.5)">PLL3_AVSS11</text>
<text x="232.5" y="244.5" transform="rotate(-90 232.5 244.5)">PLL4_AVSS11</text>
<text x="234.9" y="244.5" transform="rotate(-90 234.9 244.5)">PLL_USB_AVSS11</text>
<text x="242.8" y="243.3" transform="rotate(-90 242.8 243.3)">USB_VSSA0</text>
<text x="247.1" y="244.5" transform="rotate(-90 247.1 244.5)">USB_ASW_VSS18</text>
<text x="98" y="248.9">ELPIDA</text>
<text x="210" y="249.2" transform="rotate(-90 210 249.2)">W28</text>
<text x="212.3" y="249.2" transform="rotate(-90 212.3 249.2)">V26</text>
<text x="216" y="249.2" transform="rotate(-90 216 249.2)">W29</text>
<text x="218.4" y="249.2" transform="rotate(-90 218.4 249.2)">W25</text>
<text x="222.1" y="249.2" transform="rotate(-90 222.1 249.2)">D16</text>
<text x="224.5" y="249.2" transform="rotate(-90 224.5 249.2)">D17</text>
<text x="226.9" y="249.2" transform="rotate(-90 226.9 249.2)">D18</text>
<text x="229.4" y="249.2" transform="rotate(-90 229.4 249.2)">D20</text>
<text x="231.7" y="249.2" transform="rotate(-90 231.7 249.2)">D21</text>
<text x="234.2" y="249.2" transform="rotate(-90 234.2 249.2)">D19</text>
<text x="246.3" y="249.2" transform="rotate(-90 246.3 249.2)">P28</text>
<text x="98" y="252.6">HYNIX</text>
<text x="313.7" y="255.6">NOTE FOR VSEL...</text>
<text x="313.7" y="258">0</text>
<text x="313.7" y="260.5">1.8V - 3V IO</text>
<text x="319.3" y="258">- 1.8V IO</text>
</g>
<g font-size="1.6">
<text x="218.7" y="111.4" transform="rotate(-90 218.7 111.4)">V24</text>
<text x="179.5" y="153.5">NC_JTAG_SOC_TRTCK</text>
<text x="263.7" y="162">NC_USB_FS_D_P</text>
<text x="263.7" y="164.5">NC_USB_FS_D_N</text>
<text x="263.7" y="180.2">NC_USB_ANALOGTEST</text>
<text x="263.7" y="189.9">NC_USB_BRICKID_DP_MON</text>
<text x="263.7" y="187.5">NC_USB_ID</text>
<text x="201.4" y="193.1">K12</text>
<text x="202.4" y="195.5">T9</text>
<text x="263.7" y="192.3">NC_USB_BRICKID_DM_MON</text>
<text x="179.5" y="213">TP_SOC_TST_CLKOUT</text>
<text x="240.3" y="249.1" transform="rotate(-90 240.3 249.1)">R26</text>
<text x="242.7" y="249.1" transform="rotate(-90 242.7 249.1)">R27</text>
</g>
<g font-size="1.4">
<text x="129.5" y="21.6">VOLTAGE=1.1V</text>
<text x="94" y="29.2">1</text>
<text x="101.7" y="29.2">2</text>
<text x="129.5" y="26.5">MAX_NECK_LENGTH=3 MM</text>
<text x="129.5" y="25.3">NET_SPACING_TYPE=PWR</text>
<text x="95.9" y="35.3">01005</text>
<text x="95.9" y="32.9">1/32W</text>
<text x="97.3" y="31.7">0%</text>
<text x="97.3" y="34.1">MF</text>
<text x="111.3" y="33.1">1</text>
<text x="125.8" y="34.4">1</text>
<text x="111.3" y="38.6">2</text>
<text x="113.5" y="39.1">X5R</text>
<text x="113.5" y="37.9">6.3V</text>
<text x="113.5" y="36.8">10%</text>
<text x="113.5" y="40.3">01005</text>
<text x="125.8" y="39.8">2</text>
<text x="128" y="39.1">16V</text>
<text x="128" y="38">5%</text>
<text x="128" y="40.3">NP0-C0G</text>
<text x="128" y="41.5">01005</text>
<text x="151.3" y="41.7">NET_SPACING_TYPE=PWR</text>
<text x="151.3" y="38">VOLTAGE=1.1V</text>
<text x="94" y="46.2">1</text>
<text x="101.7" y="46.2">2</text>
<text x="151.3" y="42.9">MAX_NECK_LENGTH=3 MM</text>
<text x="267" y="45.3">VOLTAGE=1.1V</text>
<text x="95.9" y="49.9">1/32W</text>
<text x="95.9" y="52.4">01005</text>
<text x="97.3" y="51.1">MF</text>
<text x="97.3" y="48.7">0%</text>
<text x="111.3" y="50.7">1</text>
<text x="125.8" y="51.3">1</text>
<text x="267" y="48.9">NET_SPACING_TYPE=PWR</text>
<text x="267" y="50.1">MAX_NECK_LENGTH=3 MM</text>
<text x="111.3" y="56.2">2</text>
<text x="113.5" y="55.5">6.3V</text>
<text x="113.5" y="56.7">X5R</text>
<text x="113.5" y="54.4">10%</text>
<text x="113.5" y="57.9">01005</text>
<text x="125.8" y="56.8">2</text>
<text x="128" y="56.1">16V</text>
<text x="128" y="55">5%</text>
<text x="128" y="57.3">NP0-C0G</text>
<text x="128" y="58.5">01005</text>
<text x="151.3" y="56.8">VOLTAGE=1.1V</text>
<text x="281.6" y="59.2">1</text>
<text x="294.3" y="58">1</text>
<text x="308.5" y="54">1</text>
<text x="310.4" y="57.8">1/32W</text>
<text x="311.9" y="59">MF</text>
<text x="311.9" y="56.6">0%</text>
<text x="316.2" y="54">2</text>
<text x="94" y="64.3">1</text>
<text x="101.7" y="64.3">2</text>
<text x="151.3" y="60.4">NET_SPACING_TYPE=PWR</text>
<text x="151.3" y="61.7">MAX_NECK_LENGTH=3 MM</text>
<text x="281.6" y="64.7">2</text>
<text x="283.8" y="62.9">5%</text>
<text x="283.8" y="65.1">NP0-C0G</text>
<text x="283.8" y="64">16V</text>
<text x="294.3" y="63.4">2</text>
<text x="296.5" y="62.8">6.3V</text>
<text x="296.5" y="61.7">10%</text>
<text x="296.5" y="64">X5R</text>
<text x="296.5" y="65.1">01005</text>
<text x="310.4" y="60.2">01005</text>
<text x="95.9" y="70.5">01005</text>
<text x="95.9" y="68.1">1/32W</text>
<text x="97.3" y="69.3">MF</text>
<text x="97.3" y="66.8">0%</text>
<text x="111.3" y="68.9">1</text>
<text x="125.8" y="69.5">1</text>
<text x="283.8" y="66.4">01005</text>
<text x="111.3" y="74.4">2</text>
<text x="113.5" y="74.9">X5R</text>
<text x="113.5" y="72.6">10%</text>
<text x="113.5" y="73.7">6.3V</text>
<text x="113.5" y="76.1">01005</text>
<text x="125.8" y="75">2</text>
<text x="128" y="74.3">16V</text>
<text x="128" y="73.2">5%</text>
<text x="128" y="75.5">NP0-C0G</text>
<text x="128" y="76.7">01005</text>
<text x="151.3" y="74.4">VOLTAGE=1.1V</text>
<text x="294.3" y="74.4">1</text>
<text x="95.2" y="81.9">1</text>
<text x="102.9" y="81.9">2</text>
<text x="151.3" y="78">NET_SPACING_TYPE=PWR</text>
<text x="151.3" y="79.2">MAX_NECK_LENGTH=3 MM</text>
<text x="294.3" y="79.9">2</text>
<text x="296.5" y="79.1">6.3V</text>
<text x="296.5" y="78">10%</text>
<text x="296.5" y="80.3">X5R</text>
<text x="296.5" y="81.6">01005</text>
<text x="97.1" y="88.1">01005</text>
<text x="97.1" y="85.6">1/32W</text>
<text x="98.5" y="84.4">0%</text>
<text x="98.5" y="86.9">MF</text>
<text x="111.3" y="87.1">1</text>
<text x="125.8" y="87.1">1</text>
<text x="111.3" y="92.6">2</text>
<text x="113.5" y="90.7">10%</text>
<text x="113.5" y="93.1">X5R</text>
<text x="113.5" y="91.8">6.3V</text>
<text x="113.5" y="94.3">01005</text>
<text x="125.8" y="92.6">2</text>
<text x="128" y="91.8">16V</text>
<text x="128" y="90.7">5%</text>
<text x="128" y="93.1">NP0-C0G</text>
<text x="128" y="94.3">01005</text>
<text x="191.9" y="91.4">1</text>
<text x="194.1" y="95">20%</text>
<text x="301.6" y="90.7">1</text>
<text x="303.8" y="95.4">6.3V</text>
<text x="303.8" y="94.3">20%</text>
<text x="314.3" y="90.7">1</text>
<text x="316.5" y="94.3">10%</text>
<text x="316.5" y="95.4">6.3V</text>
<text x="191.9" y="96.8">2</text>
<text x="194.1" y="96">6.3V</text>
<text x="194.1" y="98.5">0201</text>
<text x="194.1" y="97.3">X5R</text>
<text x="301.6" y="96.2">2</text>
<text x="303.8" y="97.9">0201</text>
<text x="303.8" y="96.7">X5R</text>
<text x="314.3" y="96.2">2</text>
<text x="316.5" y="96.7">X5R</text>
<text x="316.5" y="97.9">01005</text>
<text x="191.9" y="110.8">1</text>
<text x="315" y="109.5">1</text>
<text x="317.1" y="113.1">10%</text>
<text x="191.9" y="116.2">2</text>
<text x="194.1" y="117.9">0201</text>
<text x="194.1" y="115.5">6.3V</text>
<text x="194.1" y="116.7">X5R</text>
<text x="194.1" y="114.4">20%</text>
<text x="315" y="115">2</text>
<text x="317.1" y="115.5">X5R</text>
<text x="317.1" y="114.2">6.3V</text>
<text x="317.1" y="116.7">01005</text>
<text x="238.5" y="123.5">10MA</text>
<text x="242.1" y="125.9">35MA</text>
<text x="207" y="127.1">25MA</text>
<text x="211.8" y="127.1">25MA</text>
<text x="213.1" y="129.6">10MA</text>
<text x="217.9" y="129.6">10MA</text>
<text x="220.4" y="127.1">4MA</text>
<text x="222.8" y="128.3">4MA</text>
<text x="225.2" y="127.1">4MA</text>
<text x="227.7" y="128.3">4MA</text>
<text x="230" y="127.1">4MA</text>
<text x="232.5" y="130.8">4MA</text>
<text x="245.8" y="129.6">1MA</text>
<text x="146.4" y="132.4">BI</text>
<text x="146.4" y="134.7">BI</text>
<text x="146.4" y="137.2">BI</text>
<text x="298.2" y="132.4">OUT</text>
<text x="146.4" y="139.6">BI</text>
<text x="282.4" y="142.8" transform="rotate(-90 282.4 142.8)">2</text>
<text x="108.8" y="149.5">1</text>
<text x="121" y="149.5">1</text>
<text x="133.1" y="149.5">1</text>
<text x="285" y="148.5">010051/32W</text>
<text x="286.5" y="147.3">1% MF</text>
<text x="110.1" y="153.8">1%</text>
<text x="110.1" y="155">1/32W</text>
<text x="122.2" y="153.8">1%</text>
<text x="122.2" y="155">1/32W</text>
<text x="134.3" y="153.8">1%</text>
<text x="134.3" y="155">1/32W</text>
<text x="153.2" y="151.8">IN</text>
<text x="282.4" y="150.5" transform="rotate(-90 282.4 150.5)">1</text>
<text x="308.5" y="155.8">1</text>
<text x="316.2" y="155.8">2</text>
<text x="333.2" y="152.7">24.000MHZ-16PF-60PPM</text>
<text x="340.1" y="155.8">1</text>
<text x="341" y="150.9">SM-2</text>
<text x="346.3" y="155.8">3</text>
<text x="88.3" y="161.4">IN</text>
<text x="108.8" y="158">2</text>
<text x="110.1" y="156.2">MF</text>
<text x="110.1" y="157.4">01005</text>
<text x="121" y="158">2</text>
<text x="122.2" y="156.2">MF</text>
<text x="122.2" y="157.4">01005</text>
<text x="133.1" y="158">2</text>
<text x="134.3" y="156.2">MF</text>
<text x="134.3" y="157.4">01005</text>
<text x="153.1" y="159">OUT</text>
<text x="153.1" y="156.6">OUT</text>
<text x="310.4" y="162">01005</text>
<text x="310.4" y="159.6">1/32W</text>
<text x="311.9" y="160.8">MF</text>
<text x="311.9" y="158.4">1%</text>
<text x="328.8" y="161.7">1</text>
<text x="342.6" y="159.5">2</text>
<text x="345" y="159.5">4</text>
<text x="354.3" y="161.7">1</text>
<text x="87.6" y="163.9">OUT</text>
<text x="88.2" y="166.2">OUT</text>
<text x="328.8" y="167.1">2</text>
<text x="331" y="165.3">5%</text>
<text x="331" y="166.4">16V</text>
<text x="331" y="167.6">NP0-C0G-CERM</text>
<text x="354.3" y="167.1">2</text>
<text x="357.7" y="167.6">NP0-C0G-CERM</text>
<text x="357.7" y="165.3">5%</text>
<text x="357.7" y="166.4">16V</text>
<text x="76.7" y="168.9">1</text>
<text x="77.9" y="173.2">1%</text>
<text x="294.5" y="172.3">BI</text>
<text x="331" y="168.9">01005</text>
<text x="357.7" y="168.9">01005</text>
<text x="76.7" y="177.4">2</text>
<text x="77.9" y="175.6">MF</text>
<text x="77.9" y="176.8">01005</text>
<text x="77.9" y="174.4">1/32W</text>
<text x="294.5" y="174.8">BI</text>
<text x="53.2" y="183.2">IN</text>
<text x="126.7" y="185.9">1</text>
<text x="328.5" y="183.8">1</text>
<text x="336.3" y="183.8">2</text>
<text x="98" y="188.9">1</text>
<text x="121.6" y="191.4">1/32W</text>
<text x="124.5" y="190.2">1%</text>
<text x="319.7" y="186.5" transform="rotate(-180 319.7 186.5)">K</text>
<text x="330.4" y="189.9">01005</text>
<text x="330.4" y="187.5">1/32W</text>
<text x="331.9" y="186.3">1%</text>
<text x="331.9" y="188.7">MF</text>
<text x="98" y="194.4">2</text>
<text x="100.1" y="192.6">10%</text>
<text x="100.1" y="194.8">X5R</text>
<text x="100.1" y="193.7">6.3V</text>
<text x="100.1" y="196.1">01005</text>
<text x="121.6" y="193.7">01005</text>
<text x="124.5" y="192.6">MF</text>
<text x="126.7" y="194.4">2</text>
<text x="309.8" y="192.6">GDZ-0201</text>
<text x="319.7" y="192.6" transform="rotate(-180 319.7 192.6)">A</text>
<text x="126.7" y="200.4">1</text>
<text x="290.1" y="200.4">1</text>
<text x="121.6" y="208.3">01005</text>
<text x="121.6" y="205.9">1/32W</text>
<text x="124.5" y="207.1">MF</text>
<text x="124.5" y="204.7">1%</text>
<text x="126.7" y="208.9">2</text>
<text x="290.1" y="208.9">2</text>
<text x="291.3" y="204.7">1%</text>
<text x="291.3" y="207.1">MF</text>
<text x="291.3" y="208.3">201</text>
<text x="291.3" y="205.9">1/20W</text>
<text x="278" y="227.7">2</text>
<text x="278" y="222.3">1</text>
<text x="280.2" y="227">6.3V</text>
<text x="280.2" y="225.9">10%</text>
<text x="291.8" y="227.7">2</text>
<text x="291.8" y="222.3">1</text>
<text x="294" y="227">6.3V</text>
<text x="294" y="225.9">10%</text>
<text x="23.4" y="233.2">PART#</text>
<text x="33.1" y="233.2">QTY</text>
<text x="37.9" y="233.2">DESCRIPTION</text>
<text x="68.2" y="233.2">REFERENCE DESIGNATOR(S)</text>
<text x="92.5" y="233.2">CRITICAL</text>
<text x="104.6" y="233.2">BOM OPTION</text>
<text x="280.2" y="229.4">01005</text>
<text x="280.2" y="228.2">X5R</text>
<text x="294" y="229.4">01005</text>
<text x="294" y="228.2">X5R</text>
<text x="23.1" y="236.8">339S0179</text>
<text x="33.8" y="236.8">1</text>
<text x="37.9" y="236.8">H4A B0,35NM,1.15MM HEIGHT</text>
<text x="76.8" y="236.8">U0652</text>
<text x="104.6" y="236.8">COMMON</text>
<text x="342.8" y="239.2">PAGE TITLE</text>
<text x="23.4" y="242.9">PART NUMBER</text>
<text x="36.7" y="242.9">ALTERNATE FOR</text>
<text x="36.7" y="244.1">PART NUMBER</text>
<text x="51.2" y="242.9">BOM OPTION</text>
<text x="65.8" y="242.9">REF DES</text>
<text x="75.5" y="242.9">COMMENTS:</text>
<text x="391.9" y="244.7">DRAWING NUMBER</text>
<text x="411.9" y="244.7">SIZE</text>
<text x="23.4" y="247.8">339S0187</text>
<text x="23.4" y="251.4">339S0188</text>
<text x="36.7" y="247.8">339S0179</text>
<text x="36.7" y="251.4">339S0179</text>
<text x="391.9" y="249.5">REVISION</text>
<text x="343.4" y="256.8">THE INFORMATION CONTAINED HEREIN IS THE</text>
<text x="391.9" y="254.4">BRANCH</text>
<text x="343.4" y="258">PROPRIETARY PROPERTY OF APPLE INC.</text>
<text x="343.4" y="259.3">THE POSESSOR AGREES TO THE FOLLOWING:</text>
<text x="343.8" y="262.9">II NOT TO REPRODUCE OR COPY IT</text>
<text x="344.8" y="261.1">I TO MAINTAIN THIS DOCUMENT IN CONFIDENCE</text>
<text x="391.9" y="259.3">PAGE</text>
<text x="342.8" y="264.7">III NOT TO REVEAL OR PUBLISH IT IN WHOLE OR PART</text>
<text x="343.8" y="266.6">IV ALL RIGHTS RESERVED</text>
<text x="391.9" y="264.1">SHEET</text>
</g>
<g font-size="1.2">
<text x="65.2" y="247.8">U0652</text>
<text x="65.2" y="251.4">U0652</text>
</g>
<g font-size="1">
<text x="63" y="29.5">39</text>
<text x="344.8" y="54.4">3</text>
<text x="346.2" y="54.4">39</text>
<text x="167" y="87.7">39</text>
<text x="169.2" y="87.7">3</text>
<text x="344.8" y="87.7">8</text>
<text x="346.2" y="87.7">39</text>
<text x="168.5" y="107.1">39</text>
<text x="344.8" y="106.5">39</text>
<text x="140.5" y="131.9">44</text>
<text x="142.7" y="131.9">21</text>
<text x="302.5" y="131.9">10</text>
<text x="140.5" y="134.4">44</text>
<text x="140.5" y="136.9">44</text>
<text x="142.7" y="134.4">21</text>
<text x="142.7" y="136.9">21</text>
<text x="261.5" y="137.8">45</text>
<text x="85" y="142.9">39 9</text>
<text x="88.6" y="142.9">6</text>
<text x="90.1" y="142.9">4</text>
<text x="91.5" y="142.9">3</text>
<text x="140.5" y="139.2">44</text>
<text x="142.7" y="139.2">21</text>
<text x="150.8" y="151.3">9</text>
<text x="261.5" y="156">45</text>
<text x="85.9" y="161.1">44</text>
<text x="148.5" y="158.6">44</text>
<text x="148.5" y="156.2">44</text>
<text x="150.7" y="158.6">9</text>
<text x="150.7" y="156.2">9</text>
<text x="47.4" y="162.8">39</text>
<text x="49.6" y="162.8">9</text>
<text x="51.1" y="162.8">6</text>
<text x="52.5" y="162.8">4</text>
<text x="53.9" y="162.8">3</text>
<text x="82.3" y="163.5">44</text>
<text x="83.7" y="165.9">44</text>
<text x="84.5" y="163.5">10</text>
<text x="85.9" y="165.9">10</text>
<text x="283" y="162.2">9</text>
<text x="283" y="164.7">9</text>
<text x="298.3" y="172">10</text>
<text x="300.5" y="172">44</text>
<text x="298.3" y="174.4">10</text>
<text x="300.5" y="174.4">44</text>
<text x="356.9" y="179.9">41</text>
<text x="46.4" y="182.9">42</text>
<text x="48.6" y="182.9">21 10</text>
<text x="234.9" y="214.4">17MA</text>
<text x="236.1" y="211.9">2MA</text>
<text x="148.5" y="220.4">9</text>
<text x="148.5" y="216.9">9</text>
<text x="235" y="216.9">6MA</text>
<text x="235" y="219.2">4MA</text>
<text x="321.7" y="219.2">39</text>
<text x="148.5" y="227.7">9</text>
<text x="148.5" y="231.3">9</text>
<text x="358.1" y="250.7">R</text>
</g>
</svg>
